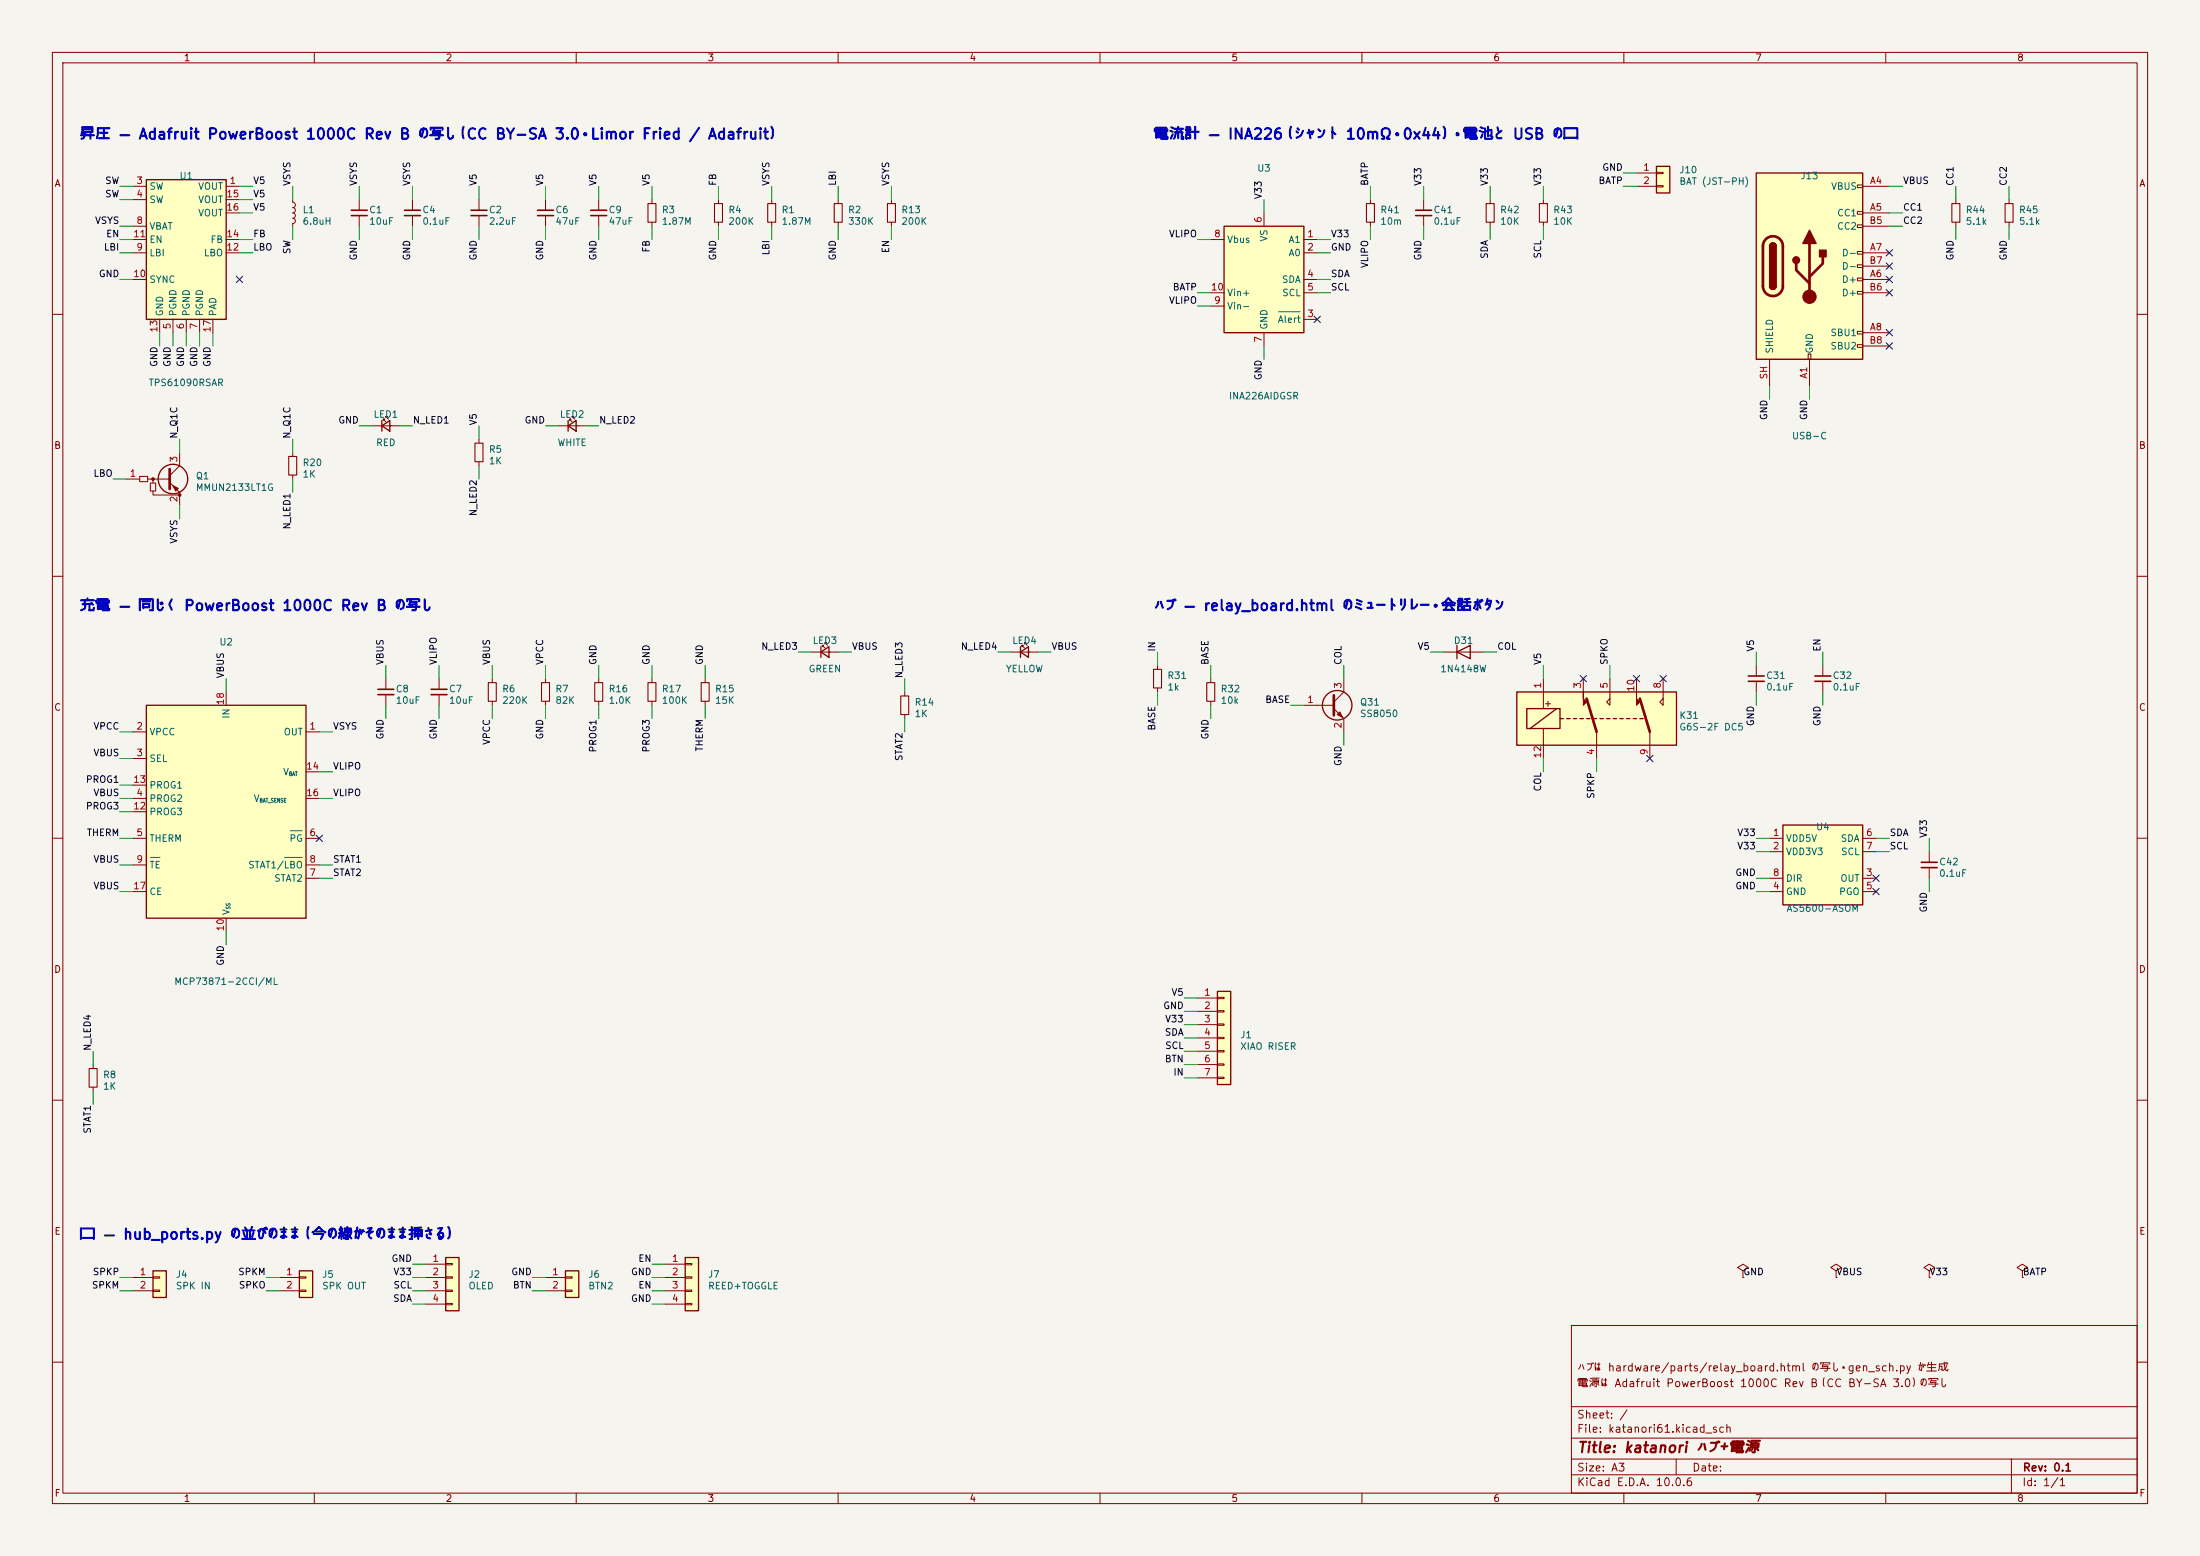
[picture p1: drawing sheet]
<svg xmlns="http://www.w3.org/2000/svg" width="420mm" height="297mm" viewBox="0 0 420 297" stroke-linecap="round" stroke-linejoin="round" font-family="sans-serif">
<path d="M0 0h420v297h-420z" fill="#f5f4ef" stroke="#f5f4ef" stroke-width=".19"/>
<g fill="none" stroke="#840000" stroke-width=".19">
<path d="M10 10h400v277h-400zM12 12h396v273h-396zM60 10v2M110 10v2M160 10v2M210 10v2M260 10v2M310 10v2M360 10v2M10 60h2M408 60h2M10 110h2"/>
<path d="M408 110h2M10 160h2M408 160h2M10 210h2M408 210h2M300 253h108v32h-108zM10 260h2M300 278.5h108M300 274.5h108M300 268.5h108M320 278.5v3M384 278.5v6.5"/>
<path d="M408 260h2M60 285v2M110 285v2M160 285v2M210 285v2M260 285v2M300 281.5h108M310 285v2M360 285v2"/>
</g>
<path d="M130.8 240h2.5v10.2h-2.5z" fill="#ffffc2"/>
<path d="M108.5 81.3l1.5-1v2zM108.5 80.3v2M130.8 240h2.5v10.2h-2.5z" fill="none" stroke="#840000" stroke-width=".25"/>
<g fill="none" stroke="#840000" stroke-width=".19">
<path d="M114.3 38.1v2M261.6 38.1v.8M294.6 38.1v.8M114.3 41.1v2.1M261.6 42.4v.8M294.6 42.4v.8M109.2 79.8v-.3h.3h-.3l.5 .5M91.4 83.8v.8M91.4 88.1v.8M106.7 81.3h5.1M108.7 80.3v-.3h.3h-.3l.5 .5M114.3 129.5v.8"/>
<path d="M114.3 133.9v.7M124.5 129.5v.8M124.5 133.9v.7M134.6 129.5v.8M134.6 133.9v.7M17.8 203.2v.8M17.8 207.5v.8M127 241.3h3.8M127 243.8h3.8M127 246.4h3.8M127 248.9h3.8M130.8 241.2h1.3v.2h-1.3z"/>
<path d="M130.8 243.7h1.3v.3h-1.3zM130.8 246.3h1.3v.2h-1.3zM130.8 248.8h1.3v.2h-1.3z"/>
</g>
<path d="M260.9 38.9h1.5v3.5h-1.5zM293.9 38.9h1.5v3.5h-1.5zM90.7 84.6h1.5v3.5h-1.5zM113.5 130.3h1.6v3.6h-1.6zM123.7 130.3h1.5v3.6h-1.5zM133.9 130.3h1.5v3.6h-1.5zM17 204h1.5v3.5h-1.5z" fill="none" stroke="#840000" stroke-width=".2"/>
<path d="M112.8 40.1h3M112.8 41.1h3" fill="none" stroke="#840000" stroke-width=".3"/>
<path d="M233.7 43.2h15.2v20.3h-15.2z" fill="#ffffc2"/>
<path d="M233.7 43.2h15.2v20.3h-15.2z" fill="none" stroke="#840000" stroke-width=".25"/>
<g fill="none" stroke="#840000" stroke-width=".19">
<path d="M104.1 38.1v2M124.5 38.1v.8M104.1 41.1v2.1M124.5 42.4v.8M231.1 45.7h2.6M231.1 55.9h2.6M231.1 58.4h2.6M241.3 40.6v2.6M248.9 45.7h2.6M248.9 48.3h2.6M248.9 53.3h2.6M248.9 55.9h2.6"/>
<path d="M241.3 63.5v2.5M248.9 61h2.6"/>
</g>
<path d="M244.1 59.5h4.1" fill="none" stroke="#006464" stroke-width=".19"/>
<path d="M123.7 38.9h1.5v3.5h-1.5z" fill="none" stroke="#840000" stroke-width=".2"/>
<path d="M102.6 40.1h3.1M102.6 41.1h3.1" fill="none" stroke="#840000" stroke-width=".3"/>
<path d="M340.4 157.5h15.2v15.2h-15.2z" fill="#ffffc2"/>
<path d="M340.4 157.5h15.2v15.2h-15.2z" fill="none" stroke="#840000" stroke-width=".25"/>
<g fill="none" stroke="#840000" stroke-width=".19">
<path d="M137.2 38.1v.8M137.2 42.4v.8M221 127v.8M221 131.3v.8M337.8 160h2.6M337.8 162.6h2.6M337.8 167.6h2.6M337.8 170.2h2.6M355.6 160h2.5M355.6 162.6h2.5M355.6 167.6h2.5M355.6 170.2h2.5"/>
<path d="M368.3 162.6v2M368.3 165.6v2M350.5 242.6l1-.7-1-.6-1 .6 1 .7v1.2M350.5 243.8h.1M368.3 242.6l1-.7-1-.6-1 .6 1 .7v1.2M368.3 243.8h.1M386.1 242.6l1-.7-1-.6-1 .6 1 .7v1.2M386.1 243.8h.1"/>
</g>
<path d="M366.8 164.6h3M366.8 165.6h3" fill="none" stroke="#840000" stroke-width=".3"/>
<path d="M136.4 38.9h1.5v3.5h-1.5zM220.2 127.8h1.5v3.5h-1.5z" fill="none" stroke="#840000" stroke-width=".2"/>
<path d="M29.2 242.6h2.5v5h-2.5z" fill="#ffffc2"/>
<path d="M29.2 242.6h2.5v5h-2.5z" fill="none" stroke="#840000" stroke-width=".25"/>
<path d="M25.4 243.8h3.8M25.4 246.4h3.8M29.2 243.7h1.3v.3h-1.3zM29.2 246.3h1.3v.2h-1.3z" fill="none" stroke="#840000" stroke-width=".19"/>
<path d="M57.1 242.6h2.6v5h-2.6z" fill="#ffffc2"/>
<path d="M156.7 124.5l1.5-1.1v2.1zM156.7 123.4v2.1M57.1 242.6h2.6v5h-2.6z" fill="none" stroke="#840000" stroke-width=".25"/>
<path d="M154.9 124.5h5.1M157 123.4v-.2h.2h-.2l.5 .5M157.5 122.9v-.2h.2h-.2l.5 .5M53.3 243.8h3.8M53.3 246.4h3.8M57.1 243.7h1.3v.3h-1.3zM57.1 246.3h1.3v.2h-1.3z" fill="none" stroke="#840000" stroke-width=".19"/>
<path d="M27.9 34.3h15.3v26.7h-15.3z" fill="#ffffc2"/>
<path d="M27.9 34.3h15.3v26.7h-15.3z" fill="none" stroke="#840000" stroke-width=".25"/>
<g fill="none" stroke="#840000" stroke-width=".19">
<path d="M25.4 35.6h2.5M25.4 38.1h2.5M43.2 35.6h2.5M43.2 38.1h2.5M25.4 43.2h2.5M25.4 48.3h2.5M25.4 53.3h2.5M25.4 45.7h2.5M43.2 48.3h2.5M43.2 45.7h2.5M43.2 40.6h2.5M30.5 61v2.5"/>
<path d="M33 61v2.5M35.6 61v2.5M38.1 61v2.5M40.6 61v2.5M332.7 242.6l1.1-.7-1.1-.6-1 .6 1 .7v1.2M332.7 243.8h.1"/>
</g>
<path d="M232.4 189.2h2.5v17.8h-2.5z" fill="#ffffc2"/>
<path d="M194.8 124.5l1.5-1.1v2.1zM194.8 123.4v2.1M278.1 124.5l2.6-1.3v2.5zM278.1 123.2v2.5M232.4 189.2h2.5v17.8h-2.5z" fill="none" stroke="#840000" stroke-width=".25"/>
<g fill="none" stroke="#840000" stroke-width=".19">
<path d="M160 38.1v.8M160 42.4v.8M193 124.5h5.1M195.1 123.4v-.2h.2h-.2l.5 .5M195.6 122.9v-.2h.2h-.2l.5 .5M275.6 124.5h7.6M335.3 127v2M335.3 130v2.1M348 127v2M348 130v2.1M228.6 190.5h3.8M228.6 193h3.8"/>
<path d="M228.6 195.6h3.8M228.6 198.1h3.8M232.4 190.4h1.3v.2h-1.3zM232.4 192.9h1.3v.3h-1.3zM232.4 195.5h1.3v.2h-1.3zM232.4 198h1.3v.2h-1.3zM228.6 200.7h3.8M228.6 203.2h3.8M228.6 205.7h3.8M232.4 200.5h1.3v.3h-1.3zM232.4 203.1h1.3v.2h-1.3zM232.4 205.6h1.3v.3h-1.3z"/>
</g>
<path d="M333.8 129h3M333.8 130h3M346.5 129h3M346.5 130h3" fill="none" stroke="#840000" stroke-width=".3"/>
<path d="M159.3 38.9h1.5v3.5h-1.5z" fill="none" stroke="#840000" stroke-width=".2"/>
<path d="M85.1 240h2.5v10.2h-2.5z" fill="#ffffc2"/>
<g fill="none" stroke="#840000" stroke-width=".25">
<path d="M85.1 240h2.5v10.2h-2.5z"/>
<circle cx="255.3" cy="134.6" r="2.82"/>
</g>
<g fill="none" stroke="#840000" stroke-width=".19">
<path d="M170.2 38.1v.8M170.2 42.4v.8M231.1 129.5v.8M231.1 133.9v.7M248.9 134.6h5.7M254.6 135.3l1.9 1.9v2.5M256.5 129.5v2.6l-1.9 1.9M81.3 241.3h3.8M81.3 243.8h3.8M81.3 246.4h3.8M81.3 248.9h3.8M85.1 241.2h1.3v.2h-1.3z"/>
<path d="M85.1 243.7h1.3v.3h-1.3zM85.1 246.3h1.3v.2h-1.3zM85.1 248.8h1.3v.2h-1.3z"/>
</g>
<path d="M169.4 38.9h1.5v3.5h-1.5zM230.4 130.3h1.5v3.6h-1.5z" fill="none" stroke="#840000" stroke-width=".2"/>
<path d="M254.6 132.7v3.8" fill="none" stroke="#840000" stroke-width=".51"/>
<path d="M255.3 136.4l.5-.5 .5 1z" fill="#840000" stroke="#840000" stroke-width=".19"/>
<path d="M289.6 132.1h30.4v10.1h-30.4z" fill="#ffffc2"/>
<g fill="none" stroke="#840000" stroke-width=".25">
<path d="M289.6 132.1h30.4v10.1h-30.4zM291.5 135.3h6.3v3.8h-6.3zM297.2 135.3l-5.1 3.8M297.8 137.2h.6M299.1 137.2h.6M300.4 137.2h.6M301.6 137.2h.7M302.9 137.2h.6M304.2 137.2h.6M305.4 137.2h.7M306.7 137.2h.6M308 137.2h.6"/>
<path d="M309.2 137.2h.7M310.5 137.2h.6M311.8 137.2h.6M313.1 137.2h.6"/>
</g>
<path d="M294.6 129.5v5.8M294.6 139.1v5.7M302.3 129.5v2.6M304.8 139.7v5.1M307.3 129.5v5.1l-.6-.6 .6-.6M312.4 129.5v2.6M315 139.7v5.1M317.5 129.5v5.1l-.6-.6 .6-.6" fill="none" stroke="#840000" stroke-width=".19"/>
<g fill="#840000" stroke="#840000" stroke-width=".19">
<path d="M302.3 132.1v1.3l.6 .6-.6 .6z"/>
<path d="M312.4 132.1v1.3l.7 .6-.7 .6z"/>
</g>
<path d="M302.9 133.4l1.9 6.3M313.1 133.4l1.9 6.3" fill="none" stroke="#840000" stroke-width=".51"/>
<path d="M107.9 242.6h2.6v5h-2.6z" fill="#ffffc2"/>
<path d="M107.9 242.6h2.6v5h-2.6z" fill="none" stroke="#840000" stroke-width=".25"/>
<g fill="none" stroke="#840000" stroke-width=".19">
<path d="M55.9 38.1v.5l.3 .2 .2 .3-.2 .4-.3 .1 .4 .2 .1 .5-.5 .3M91.4 38.1v2M373.4 38.1v.8M383.5 38.1v.8M55.9 40.6l.3 .2 .2 .4-.2 .3-.3 .2 .3 .1 .2 .4-.2 .3-.3 .2v.5M91.4 41.1v2.1M373.4 42.4v.8M383.5 42.4v.8M73.7 129.5v2.1M73.7 132.6v2M83.8 129.5v2.1M83.8 132.6v2"/>
<path d="M104.1 243.8h3.8M104.1 246.4h3.8M107.9 243.7h1.3v.3h-1.3zM107.9 246.3h1.3v.2h-1.3z"/>
</g>
<path d="M89.9 40.1h3.1M89.9 41.1h3.1M72.1 131.6h3.1M72.1 132.6h3.1M82.3 131.6h3M82.3 132.6h3" fill="none" stroke="#840000" stroke-width=".3"/>
<path d="M372.6 38.9h1.5v3.5h-1.5zM382.8 38.9h1.5v3.5h-1.5z" fill="none" stroke="#840000" stroke-width=".2"/>
<path d="M335.3 33h20.3v35.6h-20.3z" fill="#ffffc2"/>
<g fill="none" stroke="#840000" stroke-width=".19">
<path d="M68.6 38.1v2M354.6 35.3h1v.5h-1zM355.6 35.6h5.1M68.6 41.1v2.1M354.6 40.4h1v.5h-1zM354.6 42.9h1v.5h-1zM354.6 48h1v.5h-1zM354.6 50.5h1v.6h-1zM354.6 53.1h1v.5h-1zM354.6 55.6h1v.5h-1zM355.6 40.6h5.1M355.6 53.3h5.1"/>
<path d="M355.6 48.3h5.1M355.6 43.2h5.1M355.6 55.9h5.1M355.6 50.8h5.1M337.8 68.6v5.1M345.2 67.6h.5v1h-.5zM345.4 68.6v5.1M354.6 63.2h1v.6h-1zM354.6 65.8h1v.5h-1zM355.6 63.5h5.1M355.6 66h5.1M24.1 91.4h2.6"/>
<path d="M26.7 90.9h1.5v1h-1.5zM28.2 91.4h4.1M28.7 92.2h1v1.5h-1zM29.2 93.7v.8h5.1M29.2 91.4v.8M32.4 92.1l1.9 1.9v2.5M34.3 86.4v2.5l-1.9 1.9"/>
</g>
<g fill="none" stroke="#840000" stroke-width=".25">
<path d="M335.3 33h20.3v35.6h-20.3zM337.8 47a.64 .64 0 0 1 .7-.6 .64 .64 0 0 1 .6 .6M337.8 54.6a.64 .64 0 0 0 .7 .6 .64 .64 0 0 0 .6-.6"/>
<circle cx="33" cy="91.4" r="2.82"/>
</g>
<path d="M337.1 45.7a1.91 1.91 0 0 1 2.1-.5 1.91 1.91 0 0 1 1.2 1.8v7.6a1.91 1.91 0 0 1-1.9 1.9 1.91 1.91 0 0 1-2-1.9l.1-7.8 .1-.6zM342.9 50.3v1.3l2.5 2.5M345.4 46.5v10.1M348 49v1.3l-2.6 2.5M32.4 89.5v3.8" fill="none" stroke="#840000" stroke-width=".51"/>
<g fill="#840000" stroke="#840000" stroke-width=".25">
<path d="M337.8 47h1.3v7.6h-1.3z"/>
<path d="M338 46.5a.64 .64 0 0 1 .7-.1 .64 .64 0 0 1 .4 .6h-1.3z"/>
<path d="M337.8 54.6h1.3a.64 .64 0 0 1-.6 .6 .64 .64 0 0 1-.7-.6z"/>
<path d="M345.4 43.9l1.3 2.6h-2.5z"/>
<path d="M347.3 47.8h1.3v1.2h-1.3z"/>
<circle cx="342.9" cy="49.7" r=".63"/>
</g>
<g fill="#840000" stroke="#840000" stroke-width=".19">
<path d="M33 92.7l1 .5-.5 .5z"/>
<circle cx="345.4" cy="56.6" r="1.27"/>
<circle cx="29.2" cy="91.4" r=".25"/>
<circle cx="34.3" cy="94.5" r=".25"/>
</g>
<path d="M67.1 40.1h3M67.1 41.1h3" fill="none" stroke="#840000" stroke-width=".3"/>
<path d="M316.2 31.8h2.6v5h-2.6z" fill="#ffffc2"/>
<path d="M316.2 31.8h2.6v5h-2.6z" fill="none" stroke="#840000" stroke-width=".25"/>
<g fill="none" stroke="#840000" stroke-width=".19">
<path d="M78.7 38.1v2M147.3 38.1v.8M271.8 38.1v2M312.4 33h3.8M312.4 35.6h3.8M316.2 32.9h1.3v.2h-1.3zM316.2 35.4h1.3v.3h-1.3zM78.7 41.1v2.1M147.3 42.4v.8M271.8 41.1v2.1M55.9 86.4v.7M55.9 90.7v.7"/>
<path d="M94 129.5v.8M94 133.9v.7"/>
</g>
<path d="M146.6 38.9h1.5v3.5h-1.5zM55.1 87.1h1.5v3.6h-1.5zM93.2 130.3h1.5v3.6h-1.5z" fill="none" stroke="#840000" stroke-width=".2"/>
<path d="M77.2 40.1h3.1M77.2 41.1h3.1M270.3 40.1h3M270.3 41.1h3" fill="none" stroke="#840000" stroke-width=".3"/>
<path d="M27.9 134.6h30.5v40.7h-30.5z" fill="#ffffc2"/>
<path d="M72.9 81.3l1.5-1v2zM72.9 80.3v2M27.9 134.6h30.5v40.7h-30.5z" fill="none" stroke="#840000" stroke-width=".25"/>
<g fill="none" stroke="#840000" stroke-width=".19">
<path d="M284.5 38.1v.8M284.5 42.4v.8M73.7 79.8v-.3h.2h-.2l.5 .5M71.1 81.3h5.1M73.2 80.3v-.3h.2h-.2l.5 .5M25.4 139.7h2.5M43.2 132.1v2.5M58.4 139.7h2.6M104.1 129.5v.8M104.1 133.9v.7M172.7 132.1v.7M172.7 136.4v.8"/>
<path d="M25.4 144.8h2.5M25.4 152.4h2.5M25.4 154.9h2.5M25.4 149.9h2.5M58.4 152.4h2.6M58.4 147.3h2.6M25.4 160h2.5M25.4 165.1h2.5M25.4 170.2h2.5M43.2 175.3v2.5M58.4 160h2.6M58.4 167.6h2.6"/>
<path d="M58.4 165.1h2.6"/>
</g>
<path d="M55.4 158.6h2.3M28.7 163.7h1.8M54.3 163.7h3.4" fill="none" stroke="#006464" stroke-width=".19"/>
<path d="M283.7 38.9h1.5v3.5h-1.5zM103.4 130.3h1.5v3.6h-1.5zM172 132.8h1.5v3.6h-1.5z" fill="none" stroke="#840000" stroke-width=".2"/>
<g fill="none" stroke="#009600" stroke-width=".19">
<path d="M22.9 38.1h2.5M22.9 35.6h2.5M45.7 38.1h2.6M45.7 35.6h2.6M55.9 35.6v2.5M68.6 35.6v2.5M78.7 35.6v2.5M91.4 35.6v2.5M104.1 35.6v2.5M114.3 35.6v2.5M124.5 35.6v2.5M137.2 35.6v2.5"/>
<path d="M147.3 35.6v2.5M160 35.6v2.5M170.2 35.6v2.5M241.3 38.1v2.5M261.6 35.6v2.5M271.8 35.6v2.5M284.5 35.6v2.5M294.6 35.6v2.5M309.9 35.6h2.5M309.9 33h2.5M360.7 35.6h2.5M373.4 35.6v2.5"/>
<path d="M383.5 35.6v2.5M22.9 43.2h2.5M22.9 48.3h2.5M22.9 53.3h2.5M22.9 45.7h2.5M45.7 40.6h2.6M45.7 48.3h2.6M45.7 45.7h2.6M55.9 43.2v2.5M68.6 43.2v2.5M78.7 43.2v2.5M91.4 43.2v2.5"/>
<path d="M104.1 43.2v2.5M114.3 43.2v2.5M124.5 43.2v2.5M137.2 43.2v2.5M147.3 43.2v2.5M160 43.2v2.5M170.2 43.2v2.5M228.6 45.7h2.5M228.6 58.4h2.5M228.6 55.9h2.5M251.5 48.3h2.5M251.5 53.3h2.5"/>
<path d="M251.5 45.7h2.5M251.5 55.9h2.5M261.6 43.2v2.5M271.8 43.2v2.5M284.5 43.2v2.5M294.6 43.2v2.5M360.7 40.6h2.5M360.7 43.2h2.5M373.4 43.2v2.5M383.5 43.2v2.5M30.5 63.5v2.5M33 63.5v2.5"/>
<path d="M35.6 63.5v2.5M38.1 63.5v2.5M40.6 63.5v2.5M241.3 66v2.6M337.8 73.7v2.5M345.4 73.7v2.5M21.6 91.4h2.5M34.3 83.8v2.6M34.3 96.5v2.6M55.9 83.8v2.6M55.9 91.4v2.6M68.6 81.3h2.5"/>
<path d="M76.2 81.3h2.5M91.4 81.3v2.5M91.4 88.9v2.5M104.1 81.3h2.6M111.8 81.3h2.5M22.9 139.7h2.5M43.2 129.5v2.6M61 139.7h2.5M73.7 127v2.5M73.7 134.6v2.6M83.8 127v2.5M83.8 134.6v2.6"/>
<path d="M94 127v2.5M94 134.6v2.6M104.1 127v2.5M104.1 134.6v2.6M114.3 127v2.5M114.3 134.6v2.6M124.5 127v2.5M124.5 134.6v2.6M134.6 127v2.5M134.6 134.6v2.6M152.4 124.5h2.5M160 124.5h2.6"/>
<path d="M172.7 129.5v2.6M172.7 137.2v2.5M190.5 124.5h2.5M198.1 124.5h2.6M221 124.5v2.5M221 132.1v2.5M231.1 127v2.5M231.1 134.6v2.6M246.4 134.6h2.5M256.5 127v2.5M256.5 139.7v2.5M273 124.5h2.6"/>
<path d="M283.2 124.5h2.5M294.6 127v2.5M307.3 127v2.5M335.3 124.5v2.5M335.3 132.1v2.5M348 124.5v2.5M348 132.1v2.5M22.9 144.8h2.5M22.9 149.9h2.5M22.9 152.4h2.5M22.9 154.9h2.5M61 152.4h2.5"/>
<path d="M61 147.3h2.5M294.6 144.8v2.5M304.8 144.8v2.5M22.9 160h2.5M22.9 165.1h2.5M22.9 170.2h2.5M43.2 177.8v2.5M61 167.6h2.5M61 165.1h2.5M335.3 160h2.5M335.3 162.6h2.5M335.3 167.6h2.5"/>
<path d="M335.3 170.2h2.5M358.1 160h2.6M358.1 162.6h2.6M368.3 160v2.6M368.3 167.6v2.6M226.1 193h2.5M226.1 195.6h2.5M226.1 198.1h2.5M226.1 190.5h2.5M17.8 200.7v2.5M17.8 208.3v2.5M226.1 205.7h2.5"/>
<path d="M226.1 203.2h2.5M226.1 200.7h2.5M22.9 243.8h2.5M22.9 246.4h2.5M50.8 243.8h2.5M50.8 246.4h2.5M78.7 243.8h2.6M78.7 246.4h2.6M78.7 248.9h2.6M78.7 241.3h2.6M101.6 243.8h2.5M101.6 246.4h2.5"/>
<path d="M124.5 243.8h2.5M124.5 246.4h2.5M124.5 248.9h2.5M124.5 241.3h2.5"/>
</g>
<g fill="none" stroke="#000084" stroke-width=".19">
<path d="M45.1 52.7l1.2 1.2M46.3 52.7l-1.2 1.2M360.1 47.7l1.2 1.2M360.1 52.7l1.2 1.2M360.1 55.3l1.2 1.2M360.1 50.2l1.2 1.2M361.3 47.7l-1.2 1.2M361.3 52.7l-1.2 1.2M361.3 55.3l-1.2 1.2M361.3 50.2l-1.2 1.2M250.9 60.4l1.2 1.2M252.1 60.4l-1.2 1.2"/>
<path d="M360.1 65.4l1.2 1.2M360.1 62.9l1.2 1.2M361.3 65.4l-1.2 1.2M361.3 62.9l-1.2 1.2M301.7 128.9l1.2 1.2M302.9 128.9l-1.2 1.2M311.8 128.9l1.2 1.2M313 128.9l-1.2 1.2M316.9 128.9l1.2 1.2M318.1 128.9l-1.2 1.2M60.4 159.4l1.2 1.2M61.6 159.4l-1.2 1.2"/>
<path d="M314.4 144.2l1.2 1.2M315.6 144.2l-1.2 1.2M357.5 169.6l1.2 1.2M357.5 167l1.2 1.2M358.7 169.6l-1.2 1.2M358.7 167l-1.2 1.2"/>
</g>
<g font-size="2" fill="#0000c2">
<text x="15.1" y="27.1">昇圧 — Adafruit PowerBoost 1000C Rev B の写し（CC BY-SA 3.0・Limor Fried / Adafruit）</text>
<text x="220.1" y="27.1">電流計 — INA226（シャント 10mΩ・0x44）・電池と USB の口</text>
<text x="15.1" y="117.1">充電 — 同じく PowerBoost 1000C Rev B の写し</text>
<text x="220.1" y="117.1">ハブ — relay_board.html のミュートリレー・会話ボタン</text>
<text x="15.1" y="237.1">口 — hub_ports.py の並びのまま（今の線がそのまま挿さる）</text>
</g>
<text font-size="2" fill="#840000" x="301" y="277.8">Title: katanori ハブ＋電源</text>
<g font-size="1.5" fill="#840000">
<text x="300.9" y="262.1">ハブは hardware/parts/relay_board.html の写し・gen_sch.py が生成</text>
<text x="300.9" y="265.1">電源は Adafruit PowerBoost 1000C Rev B（CC BY-SA 3.0）の写し</text>
<text x="300.9" y="273.8">File: katanori61.kicad_sch</text>
<text x="300.9" y="271.1">Sheet: /</text>
<text x="300.9" y="281.2">Size: A3</text>
<text x="322.9" y="281.2">Date:</text>
<text x="386" y="281.2">Rev: 0.1</text>
<text x="300.9" y="284">KiCad E.D.A. 10.0.6</text>
<text x="385.9" y="284">Id: 1/1</text>
</g>
<g font-size="1.3" fill="#840000">
<text x="35" y="12">1</text>
<text x="85" y="12">2</text>
<text x="135" y="12">3</text>
<text x="185" y="12">4</text>
<text x="235" y="12">5</text>
<text x="285" y="12">6</text>
<text x="335" y="12">7</text>
<text x="385" y="12">8</text>
<text x="10.3" y="36">A</text>
<text x="408.3" y="36">A</text>
<text x="10.2" y="86">B</text>
<text x="408.2" y="86">B</text>
<text x="10.2" y="136">C</text>
<text x="294.6" y="135.2">+</text>
<text x="408.2" y="136">C</text>
<text x="10.2" y="186">D</text>
<text x="408.2" y="186">D</text>
<text x="10.3" y="236">E</text>
<text x="408.3" y="236">E</text>
<text x="10.3" y="286">F</text>
<text x="35" y="287">1</text>
<text x="85" y="287">2</text>
<text x="135" y="287">3</text>
<text x="185" y="287">4</text>
<text x="235" y="287">5</text>
<text x="285" y="287">6</text>
<text x="335" y="287">7</text>
<text x="385" y="287">8</text>
<text x="408.3" y="286">F</text>
</g>
<g font-size="1.3" fill="#0f0f0f">
<text x="20" y="35.4">SW</text>
<text x="48.2" y="35.4">V5</text>
<text x="55.8" y="35.6" transform="rotate(-90 55.8 35.6)">VSYS</text>
<text x="68.5" y="35.6" transform="rotate(-90 68.5 35.6)">VSYS</text>
<text x="78.6" y="35.6" transform="rotate(-90 78.6 35.6)">VSYS</text>
<text x="91.3" y="35.6" transform="rotate(-90 91.3 35.6)">V5</text>
<text x="104" y="35.6" transform="rotate(-90 104 35.6)">V5</text>
<text x="114.2" y="35.6" transform="rotate(-90 114.2 35.6)">V5</text>
<text x="124.3" y="35.6" transform="rotate(-90 124.3 35.6)">V5</text>
<text x="137" y="35.6" transform="rotate(-90 137 35.6)">FB</text>
<text x="147.2" y="35.6" transform="rotate(-90 147.2 35.6)">VSYS</text>
<text x="159.9" y="35.6" transform="rotate(-90 159.9 35.6)">LBI</text>
<text x="170.1" y="35.6" transform="rotate(-90 170.1 35.6)">VSYS</text>
<text x="261.5" y="35.6" transform="rotate(-90 261.5 35.6)">BATP</text>
<text x="271.7" y="35.6" transform="rotate(-90 271.7 35.6)">V33</text>
<text x="284.4" y="35.6" transform="rotate(-90 284.4 35.6)">V33</text>
<text x="294.5" y="35.6" transform="rotate(-90 294.5 35.6)">V33</text>
<text x="305.1" y="35.4">BATP</text>
<text x="305.8" y="32.9">GND</text>
<text x="363.2" y="35.4">VBUS</text>
<text x="373.3" y="35.6" transform="rotate(-90 373.3 35.6)">CC1</text>
<text x="383.4" y="35.6" transform="rotate(-90 383.4 35.6)">CC2</text>
<text x="20" y="38">SW</text>
<text x="48.2" y="38">V5</text>
<text x="48.2" y="40.5">V5</text>
<text x="241.2" y="38.1" transform="rotate(-90 241.2 38.1)">V33</text>
<text x="363.2" y="40.5">CC1</text>
<text x="18" y="43.1">VSYS</text>
<text x="20.2" y="45.6">EN</text>
<text x="48.2" y="45.6">FB</text>
<text x="223.1" y="45.6">VLIPO</text>
<text x="254" y="45.6">V33</text>
<text x="363.2" y="43.1">CC2</text>
<text x="18.8" y="53.2">GND</text>
<text x="19.7" y="48.1">LBI</text>
<text x="48.2" y="48.1">LBO</text>
<text x="55.8" y="48.6" transform="rotate(-90 55.8 48.6)">SW</text>
<text x="68.5" y="49.8" transform="rotate(-90 68.5 49.8)">GND</text>
<text x="78.6" y="49.8" transform="rotate(-90 78.6 49.8)">GND</text>
<text x="91.3" y="49.8" transform="rotate(-90 91.3 49.8)">GND</text>
<text x="104" y="49.8" transform="rotate(-90 104 49.8)">GND</text>
<text x="114.2" y="49.8" transform="rotate(-90 114.2 49.8)">GND</text>
<text x="124.3" y="48.3" transform="rotate(-90 124.3 48.3)">FB</text>
<text x="137" y="49.8" transform="rotate(-90 137 49.8)">GND</text>
<text x="147.2" y="48.9" transform="rotate(-90 147.2 48.9)">LBI</text>
<text x="159.9" y="49.8" transform="rotate(-90 159.9 49.8)">GND</text>
<text x="170.1" y="48.4" transform="rotate(-90 170.1 48.4)">EN</text>
<text x="254" y="48.1">GND</text>
<text x="254" y="53.2">SDA</text>
<text x="261.5" y="51.3" transform="rotate(-90 261.5 51.3)">VLIPO</text>
<text x="271.7" y="49.8" transform="rotate(-90 271.7 49.8)">GND</text>
<text x="284.4" y="49.5" transform="rotate(-90 284.4 49.5)">SDA</text>
<text x="294.5" y="49.5" transform="rotate(-90 294.5 49.5)">SCL</text>
<text x="373.3" y="49.8" transform="rotate(-90 373.3 49.8)">GND</text>
<text x="383.4" y="49.8" transform="rotate(-90 383.4 49.8)">GND</text>
<text x="223.1" y="58.3">VLIPO</text>
<text x="223.8" y="55.8">BATP</text>
<text x="254" y="55.8">SCL</text>
<text x="30.4" y="70.1" transform="rotate(-90 30.4 70.1)">GND</text>
<text x="32.9" y="70.1" transform="rotate(-90 32.9 70.1)">GND</text>
<text x="35.4" y="70.1" transform="rotate(-90 35.4 70.1)">GND</text>
<text x="38" y="70.1" transform="rotate(-90 38 70.1)">GND</text>
<text x="40.5" y="70.1" transform="rotate(-90 40.5 70.1)">GND</text>
<text x="241.2" y="72.7" transform="rotate(-90 241.2 72.7)">GND</text>
<text x="34.2" y="83.8" transform="rotate(-90 34.2 83.8)">N_Q1C</text>
<text x="55.8" y="83.8" transform="rotate(-90 55.8 83.8)">N_Q1C</text>
<text x="64.5" y="81.2">GND</text>
<text x="78.7" y="81.2">N_LED1</text>
<text x="91.3" y="81.3" transform="rotate(-90 91.3 81.3)">V5</text>
<text x="100" y="81.2">GND</text>
<text x="114.3" y="81.2">N_LED2</text>
<text x="337.7" y="80.3" transform="rotate(-90 337.7 80.3)">GND</text>
<text x="345.3" y="80.3" transform="rotate(-90 345.3 80.3)">GND</text>
<text x="17.7" y="91.3">LBO</text>
<text x="55.8" y="101.2" transform="rotate(-90 55.8 101.2)">N_LED1</text>
<text x="91.3" y="98.6" transform="rotate(-90 91.3 98.6)">N_LED2</text>
<text x="34.2" y="103.9" transform="rotate(-90 34.2 103.9)">VSYS</text>
<text x="145.2" y="124.3">N_LED3</text>
<text x="162.5" y="124.3">VBUS</text>
<text x="183.3" y="124.3">N_LED4</text>
<text x="200.6" y="124.3">VBUS</text>
<text x="220.9" y="124.5" transform="rotate(-90 220.9 124.5)">IN</text>
<text x="270.5" y="124.3">V5</text>
<text x="285.7" y="124.3">COL</text>
<text x="335.2" y="124.5" transform="rotate(-90 335.2 124.5)">V5</text>
<text x="347.9" y="124.5" transform="rotate(-90 347.9 124.5)">EN</text>
<text x="43.1" y="129.6" transform="rotate(-90 43.1 129.6)">VBUS</text>
<text x="73.5" y="127" transform="rotate(-90 73.5 127)">VBUS</text>
<text x="83.7" y="127" transform="rotate(-90 83.7 127)">VLIPO</text>
<text x="93.9" y="127" transform="rotate(-90 93.9 127)">VBUS</text>
<text x="104" y="127" transform="rotate(-90 104 127)">VPCC</text>
<text x="114.2" y="127" transform="rotate(-90 114.2 127)">GND</text>
<text x="124.3" y="127" transform="rotate(-90 124.3 127)">GND</text>
<text x="134.5" y="127" transform="rotate(-90 134.5 127)">GND</text>
<text x="172.6" y="129.6" transform="rotate(-90 172.6 129.6)">N_LED3</text>
<text x="231" y="127" transform="rotate(-90 231 127)">BASE</text>
<text x="256.4" y="127" transform="rotate(-90 256.4 127)">COL</text>
<text x="294.5" y="127" transform="rotate(-90 294.5 127)">V5</text>
<text x="307.2" y="127" transform="rotate(-90 307.2 127)">SPKO</text>
<text x="241.4" y="134.5">BASE</text>
<text x="17.7" y="139.6">VPCC</text>
<text x="63.5" y="139.6">VSYS</text>
<text x="73.5" y="141.3" transform="rotate(-90 73.5 141.3)">GND</text>
<text x="83.7" y="141.3" transform="rotate(-90 83.7 141.3)">GND</text>
<text x="93.9" y="142.3" transform="rotate(-90 93.9 142.3)">VPCC</text>
<text x="104" y="141.3" transform="rotate(-90 104 141.3)">GND</text>
<text x="114.2" y="143.7" transform="rotate(-90 114.2 143.7)">PROG1</text>
<text x="124.3" y="143.7" transform="rotate(-90 124.3 143.7)">PROG3</text>
<text x="134.5" y="143.6" transform="rotate(-90 134.5 143.6)">THERM</text>
<text x="220.9" y="139.6" transform="rotate(-90 220.9 139.6)">BASE</text>
<text x="231" y="141.3" transform="rotate(-90 231 141.3)">GND</text>
<text x="335.2" y="138.7" transform="rotate(-90 335.2 138.7)">GND</text>
<text x="347.9" y="138.7" transform="rotate(-90 347.9 138.7)">GND</text>
<text x="16.3" y="149.7">PROG1</text>
<text x="17.7" y="144.7">VBUS</text>
<text x="63.5" y="147.2">VLIPO</text>
<text x="172.6" y="145.4" transform="rotate(-90 172.6 145.4)">STAT2</text>
<text x="256.4" y="146.3" transform="rotate(-90 256.4 146.3)">GND</text>
<text x="16.3" y="154.8">PROG3</text>
<text x="17.7" y="152.3">VBUS</text>
<text x="63.5" y="152.3">VLIPO</text>
<text x="294.5" y="151.2" transform="rotate(-90 294.5 151.2)">COL</text>
<text x="304.7" y="152.6" transform="rotate(-90 304.7 152.6)">SPKP</text>
<text x="16.5" y="159.9">THERM</text>
<text x="331.5" y="159.9">V33</text>
<text x="360.7" y="159.9">SDA</text>
<text x="368.2" y="160" transform="rotate(-90 368.2 160)">V33</text>
<text x="17.7" y="165">VBUS</text>
<text x="63.5" y="167.5">STAT2</text>
<text x="63.5" y="165">STAT1</text>
<text x="331.2" y="167.5">GND</text>
<text x="331.5" y="162.4">V33</text>
<text x="360.7" y="162.4">SCL</text>
<text x="17.7" y="170.1">VBUS</text>
<text x="331.2" y="170.1">GND</text>
<text x="368.2" y="174.3" transform="rotate(-90 368.2 174.3)">GND</text>
<text x="43.1" y="184.4" transform="rotate(-90 43.1 184.4)">GND</text>
<text x="223.5" y="190.4">V5</text>
<text x="222" y="192.9">GND</text>
<text x="222.3" y="198">SDA</text>
<text x="222.3" y="195.5">V33</text>
<text x="17.7" y="200.7" transform="rotate(-90 17.7 200.7)">N_LED4</text>
<text x="222.3" y="203.1">BTN</text>
<text x="222.3" y="200.5">SCL</text>
<text x="223.9" y="205.6">IN</text>
<text x="17.7" y="216.5" transform="rotate(-90 17.7 216.5)">STAT1</text>
<text x="17.6" y="243.7">SPKP</text>
<text x="45.4" y="243.7">SPKM</text>
<text x="74.6" y="241.2">GND</text>
<text x="75" y="243.7">V33</text>
<text x="97.5" y="243.7">GND</text>
<text x="120.4" y="243.7">GND</text>
<text x="121.8" y="241.2">EN</text>
<text x="332.7" y="243.7">GND</text>
<text x="350.5" y="243.7">VBUS</text>
<text x="368.3" y="243.7">V33</text>
<text x="386.1" y="243.7">BATP</text>
<text x="17.4" y="246.3">SPKM</text>
<text x="45.5" y="246.3">SPKO</text>
<text x="74.9" y="248.8">SDA</text>
<text x="75" y="246.3">SCL</text>
<text x="97.8" y="246.3">BTN</text>
<text x="120.4" y="248.8">GND</text>
<text x="121.8" y="246.3">EN</text>
</g>
<g font-size="1.3" fill="#a90000">
<text x="25.9" y="35.4">3</text>
<text x="43.7" y="35.4">1</text>
<text x="313.6" y="32.9">1</text>
<text x="313.6" y="35.4">2</text>
<text x="356.9" y="35.4">A4</text>
<text x="25.9" y="38">4</text>
<text x="43.1" y="38">15</text>
<text x="43.1" y="40.5">16</text>
<text x="356.9" y="40.5">A5</text>
<text x="25.3" y="45.6">11</text>
<text x="25.9" y="43">8</text>
<text x="43.1" y="45.6">14</text>
<text x="231.7" y="45.6">8</text>
<text x="241.2" y="42.6" transform="rotate(-90 241.2 42.6)">6</text>
<text x="249.5" y="45.6">1</text>
<text x="356.8" y="43">B5</text>
<text x="25.3" y="53.2">10</text>
<text x="25.9" y="48.1">9</text>
<text x="43.1" y="48.1">12</text>
<text x="249.5" y="48.1">2</text>
<text x="249.5" y="53.2">4</text>
<text x="356.8" y="50.7">B7</text>
<text x="356.9" y="53.2">A6</text>
<text x="356.9" y="48.1">A7</text>
<text x="231.1" y="55.7">10</text>
<text x="231.7" y="58.3">9</text>
<text x="249.5" y="55.7">5</text>
<text x="356.8" y="55.7">B6</text>
<text x="30.3" y="63.6" transform="rotate(-90 30.3 63.6)">13</text>
<text x="32.9" y="63" transform="rotate(-90 32.9 63)">5</text>
<text x="35.4" y="63" transform="rotate(-90 35.4 63)">6</text>
<text x="38" y="63" transform="rotate(-90 38 63)">7</text>
<text x="40.5" y="63.6" transform="rotate(-90 40.5 63.6)">17</text>
<text x="241.2" y="65.5" transform="rotate(-90 241.2 65.5)">7</text>
<text x="249.5" y="60.8">3</text>
<text x="356.8" y="65.9">B8</text>
<text x="356.9" y="63.4">A8</text>
<text x="337.7" y="72.5" transform="rotate(-90 337.7 72.5)">SH</text>
<text x="345.3" y="72.4" transform="rotate(-90 345.3 72.4)">A1</text>
<text x="34.2" y="88.4" transform="rotate(-90 34.2 88.4)">3</text>
<text x="24.7" y="91.3">1</text>
<text x="34.2" y="96" transform="rotate(-90 34.2 96)">2</text>
<text x="256.4" y="131.5" transform="rotate(-90 256.4 131.5)">3</text>
<text x="294.5" y="131.5" transform="rotate(-90 294.5 131.5)">1</text>
<text x="302.1" y="131.5" transform="rotate(-90 302.1 131.5)">3</text>
<text x="307.2" y="131.5" transform="rotate(-90 307.2 131.5)">5</text>
<text x="317.4" y="131.5" transform="rotate(-90 317.4 131.5)">8</text>
<text x="43" y="134.7" transform="rotate(-90 43 134.7)">18</text>
<text x="249.5" y="134.5">1</text>
<text x="312.3" y="132.1" transform="rotate(-90 312.3 132.1)">10</text>
<text x="25.9" y="139.6">2</text>
<text x="59" y="139.6">1</text>
<text x="256.4" y="139.2" transform="rotate(-90 256.4 139.2)">2</text>
<text x="25.3" y="149.7">13</text>
<text x="25.9" y="144.6">3</text>
<text x="58.4" y="147.2">14</text>
<text x="294.5" y="144.8" transform="rotate(-90 294.5 144.8)">12</text>
<text x="304.7" y="144.2" transform="rotate(-90 304.7 144.2)">4</text>
<text x="314.8" y="144.2" transform="rotate(-90 314.8 144.2)">9</text>
<text x="25.3" y="154.8">12</text>
<text x="25.9" y="152.3">4</text>
<text x="58.4" y="152.3">16</text>
<text x="25.9" y="159.9">5</text>
<text x="59" y="159.9">6</text>
<text x="338.4" y="159.9">1</text>
<text x="356.1" y="159.9">6</text>
<text x="25.9" y="165">9</text>
<text x="59" y="167.5">7</text>
<text x="59" y="165">8</text>
<text x="338.4" y="162.4">2</text>
<text x="338.4" y="167.5">8</text>
<text x="356.1" y="167.5">3</text>
<text x="356.1" y="162.4">7</text>
<text x="25.3" y="170">17</text>
<text x="338.4" y="170">4</text>
<text x="356.1" y="170">5</text>
<text x="43" y="177.9" transform="rotate(-90 43 177.9)">10</text>
<text x="229.8" y="190.4">1</text>
<text x="229.8" y="192.9">2</text>
<text x="229.8" y="195.4">3</text>
<text x="229.8" y="198">4</text>
<text x="229.8" y="200.5">5</text>
<text x="229.8" y="203.1">6</text>
<text x="229.8" y="205.6">7</text>
<text x="26.6" y="243.7">1</text>
<text x="54.5" y="243.7">1</text>
<text x="82.5" y="241.2">1</text>
<text x="82.5" y="243.7">2</text>
<text x="105.3" y="243.7">1</text>
<text x="128.2" y="241.2">1</text>
<text x="128.2" y="243.7">2</text>
<text x="26.6" y="246.2">2</text>
<text x="54.5" y="246.2">2</text>
<text x="82.5" y="246.2">3</text>
<text x="82.5" y="248.8">4</text>
<text x="105.3" y="246.2">2</text>
<text x="128.2" y="246.2">3</text>
<text x="128.2" y="248.8">4</text>
</g>
<g font-size="1.3" fill="#006464">
<text x="34.2" y="34.5">U1</text>
<text x="239.9" y="33.1">U3</text>
<text x="320.5" y="33.4">J10</text>
<text x="320.5" y="35.6">BAT (JST-PH)</text>
<text x="343.6" y="34.5">J13</text>
<text x="28.4" y="36.5">SW</text>
<text x="28.4" y="39.1">SW</text>
<text x="37.7" y="36.5">VOUT</text>
<text x="37.7" y="39.1">VOUT</text>
<text x="37.7" y="41.6">VOUT</text>
<text x="57.7" y="41">L1</text>
<text x="70.4" y="41">C1</text>
<text x="80.5" y="41">C4</text>
<text x="93.2" y="41">C2</text>
<text x="105.9" y="41">C6</text>
<text x="116.1" y="41">C9</text>
<text x="126.2" y="41">R3</text>
<text x="138.9" y="41">R4</text>
<text x="149.1" y="41">R1</text>
<text x="161.8" y="41">R2</text>
<text x="172" y="41">R13</text>
<text x="263.4" y="41">R41</text>
<text x="273.6" y="41">C41</text>
<text x="286.3" y="41">R42</text>
<text x="296.4" y="41">R43</text>
<text x="349.5" y="36.5">VBUS</text>
<text x="350.6" y="41.6">CC1</text>
<text x="375.2" y="41">R44</text>
<text x="385.3" y="41">R45</text>
<text x="28.4" y="44.1">VBAT</text>
<text x="28.4" y="46.7">EN</text>
<text x="40.1" y="46.7">FB</text>
<text x="57.7" y="43.2">6.8uH</text>
<text x="70.4" y="43.2">10uF</text>
<text x="80.5" y="43.2">0.1uF</text>
<text x="93.2" y="43.2">2.2uF</text>
<text x="105.9" y="43.2">47uF</text>
<text x="116.1" y="43.2">47uF</text>
<text x="126.2" y="43.2">1.87M</text>
<text x="138.9" y="43.2">200K</text>
<text x="149.1" y="43.2">1.87M</text>
<text x="161.8" y="43.2">330K</text>
<text x="172" y="43.2">200K</text>
<text x="234.2" y="46.7">Vbus</text>
<text x="242.3" y="46.2" transform="rotate(-90 242.3 46.2)">VS</text>
<text x="245.9" y="46.7">A1</text>
<text x="263.4" y="43.2">10m</text>
<text x="273.6" y="43.2">0.1uF</text>
<text x="286.3" y="43.2">10K</text>
<text x="296.4" y="43.2">10K</text>
<text x="350.6" y="44.1">CC2</text>
<text x="375.2" y="43.2">5.1k</text>
<text x="385.3" y="43.2">5.1k</text>
<text x="28.4" y="49.2">LBI</text>
<text x="38.8" y="49.2">LBO</text>
<text x="245.9" y="49.2">A0</text>
<text x="351.5" y="49.2">D-</text>
<text x="351.5" y="51.8">D-</text>
<text x="28.4" y="54.3">SYNC</text>
<text x="234.2" y="59.4">Vin-</text>
<text x="234.2" y="56.8">Vin+</text>
<text x="244.6" y="54.3">SDA</text>
<text x="244.7" y="56.8">SCL</text>
<text x="351.5" y="54.3">D+</text>
<text x="351.5" y="56.8">D+</text>
<text x="31.4" y="60.5" transform="rotate(-90 31.4 60.5)">GND</text>
<text x="34" y="60.5" transform="rotate(-90 34 60.5)">PGND</text>
<text x="36.5" y="60.5" transform="rotate(-90 36.5 60.5)">PGND</text>
<text x="39.1" y="60.5" transform="rotate(-90 39.1 60.5)">PGND</text>
<text x="41.6" y="60.5" transform="rotate(-90 41.6 60.5)">PAD</text>
<text x="242.3" y="63" transform="rotate(-90 242.3 63)">GND</text>
<text x="243.8" y="61.9">Alert</text>
<text x="349.3" y="64.5">SBU1</text>
<text x="338.8" y="67.6" transform="rotate(-90 338.8 67.6)">SHIELD</text>
<text x="346.4" y="67.6" transform="rotate(-90 346.4 67.6)">GND</text>
<text x="349.3" y="67">SBU2</text>
<text x="28.3" y="74">TPS61090RSAR</text>
<text x="234.5" y="76.5">INA226AIDGSR</text>
<text x="71.2" y="80">LED1</text>
<text x="106.8" y="80">LED2</text>
<text x="57.7" y="89.3">R20</text>
<text x="71.7" y="85.4">RED</text>
<text x="93.2" y="86.7">R5</text>
<text x="93.2" y="88.9">1K</text>
<text x="106.3" y="85.4">WHITE</text>
<text x="342" y="84.2">USB-C</text>
<text x="37.3" y="91.8">Q1</text>
<text x="37.3" y="94">MMUN2133LT1G</text>
<text x="57.7" y="91.5">1K</text>
<text x="41.8" y="123.5">U2</text>
<text x="155" y="123.2">LED3</text>
<text x="193.1" y="123.2">LED4</text>
<text x="277.4" y="123.2">D31</text>
<text x="154.3" y="128.6">GREEN</text>
<text x="191.9" y="128.6">YELLOW</text>
<text x="222.8" y="129.9">R31</text>
<text x="274.9" y="128.6">1N4148W</text>
<text x="337.1" y="129.9">C31</text>
<text x="349.8" y="129.9">C32</text>
<text x="44.1" y="137.3" transform="rotate(-90 44.1 137.3)">IN</text>
<text x="75.4" y="132.4">C8</text>
<text x="75.4" y="134.6">10uF</text>
<text x="85.6" y="132.4">C7</text>
<text x="85.6" y="134.6">10uF</text>
<text x="95.8" y="132.4">R6</text>
<text x="95.8" y="134.6">220K</text>
<text x="105.9" y="132.4">R7</text>
<text x="105.9" y="134.6">82K</text>
<text x="116.1" y="132.4">R16</text>
<text x="116.1" y="134.6">1.0K</text>
<text x="126.2" y="132.4">R17</text>
<text x="126.2" y="134.6">100K</text>
<text x="136.4" y="132.4">R15</text>
<text x="136.4" y="134.6">15K</text>
<text x="174.5" y="135">R14</text>
<text x="174.5" y="137.2">1K</text>
<text x="222.8" y="132.1">1k</text>
<text x="232.9" y="132.4">R32</text>
<text x="232.9" y="134.6">10k</text>
<text x="259.5" y="135">Q31</text>
<text x="259.5" y="137.2">SS8050</text>
<text x="320.5" y="137.5">K31</text>
<text x="337.1" y="132.1">0.1uF</text>
<text x="349.8" y="132.1">0.1uF</text>
<text x="28.4" y="140.7">VPCC</text>
<text x="54.1" y="140.7">OUT</text>
<text x="320.5" y="139.7">G6S-2F DC5</text>
<text x="28.4" y="145.7">SEL</text>
<text x="53.9" y="148.3">V</text>
<text x="28.4" y="153.4">PROG2</text>
<text x="28.4" y="155.9">PROG3</text>
<text x="28.4" y="150.8">PROG1</text>
<text x="48.3" y="153.4">V</text>
<text x="28.4" y="161">THERM</text>
<text x="55.1" y="161">PG</text>
<text x="340.8" y="161">VDD5V</text>
<text x="346.6" y="158.8">U4</text>
<text x="351.3" y="161">SDA</text>
<text x="28.4" y="166.1">TE</text>
<text x="47.3" y="166.1">STAT1/LBO</text>
<text x="340.8" y="163.5">VDD3V3</text>
<text x="351.4" y="163.5">SCL</text>
<text x="370.1" y="165.5">C42</text>
<text x="370.1" y="167.7">0.1uF</text>
<text x="28.4" y="171.1">CE</text>
<text x="52.2" y="168.6">STAT2</text>
<text x="340.8" y="171.1">GND</text>
<text x="340.8" y="168.6">DIR</text>
<text x="351" y="171.1">PGO</text>
<text x="351.2" y="168.6">OUT</text>
<text x="44.1" y="174.8" transform="rotate(-90 44.1 174.8)">V</text>
<text x="341" y="174.3">AS5600-ASOM</text>
<text x="33.2" y="188.3">MCP73871-2CCI/ML</text>
<text x="236.7" y="198.5">J1</text>
<text x="236.7" y="200.7">XIAO RISER</text>
<text x="19.6" y="206.1">R8</text>
<text x="19.6" y="208.3">1K</text>
<text x="33.5" y="244.2">J4</text>
<text x="61.4" y="244.2">J5</text>
<text x="89.3" y="244.2">J2</text>
<text x="112.2" y="244.2">J6</text>
<text x="135.1" y="244.2">J7</text>
<text x="33.5" y="246.4">SPK IN</text>
<text x="61.4" y="246.4">SPK OUT</text>
<text x="89.3" y="246.4">OLED</text>
<text x="112.2" y="246.4">BTN2</text>
<text x="135.1" y="246.4">REED+TOGGLE</text>
</g>
<g font-size=".8" fill="#006464">
<text x="55.1" y="148.3">BAT</text>
<text x="49.5" y="153.4">BAT_SENSE</text>
<text x="44.2" y="173.6" transform="rotate(-90 44.2 173.6)">SS</text>
</g>
</svg>
